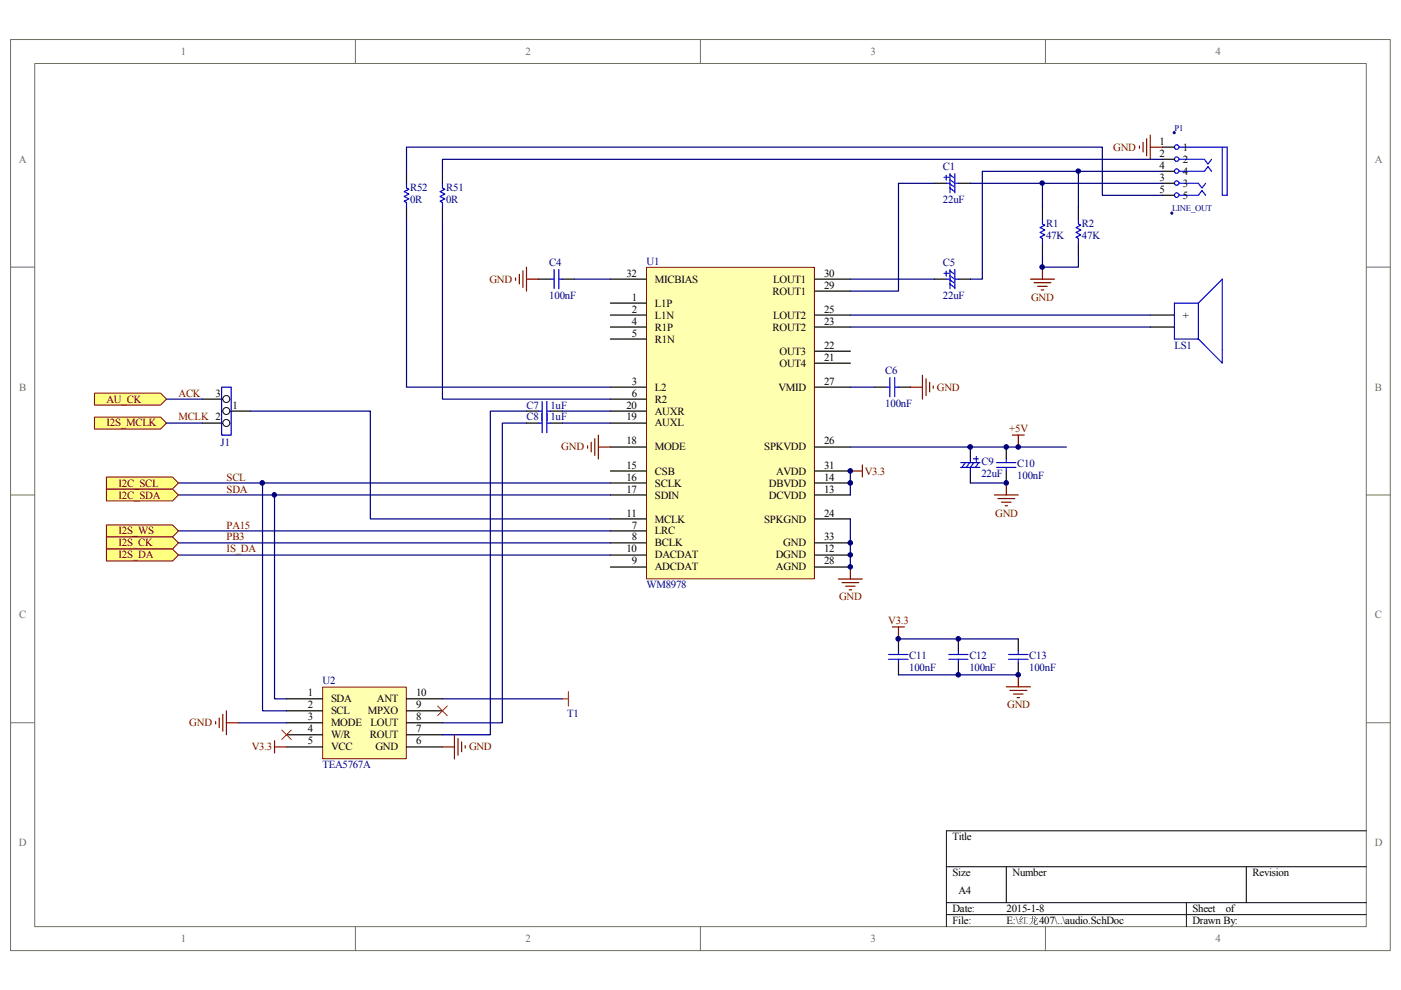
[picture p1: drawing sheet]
<svg xmlns="http://www.w3.org/2000/svg" width="297mm" height="210mm" viewBox="0 0 297 210" stroke-linecap="round" stroke-linejoin="round" font-family="sans-serif">
<path d="M2.2 8.4h292.6v193.1h-292.6z" fill="none" stroke="#706f64" stroke-width=".21"/>
<path d="M7.4 13.5h282.3v183h-282.3z" fill="#fff"/>
<g fill="none" stroke="#706f64" stroke-width=".21">
<path d="M7.4 13.5h282.3v183h-282.3zM75.3 8.3v5.1M148.5 8.3v5.1M221.7 8.3v5.1M2.2 56.6h5.1M289.7 56.6h5.1M2.2 104.9h5.1M289.7 104.9h5.1M2.2 153.2h5.1M289.7 153.2h5.1M75.3 196.5v5.1M148.5 196.5v5.1"/>
<path d="M221.7 196.5v5.1"/>
</g>
<path d="M289.7 176.1h-89v20.4M200.7 183.8h89M200.7 191.4h89M200.7 193.9h89M213.4 183.8v7.6M251.5 191.4v5.1M264.2 183.8v7.6" fill="none" stroke="#000" stroke-width=".21"/>
<path d="M249 64.3h5.1l5.1-5.1v17.8l-5.1-5.1h-5.1zM254.1 64.3v7.6" fill="none" stroke="#00f" stroke-width=".25"/>
<path d="M243.9 66.8h5.1M243.9 69.3h5.1" fill="none" stroke="#000" stroke-width=".25"/>
<path d="M137.1 56.7h35.6v66h-35.6z" fill="#ffffb0"/>
<path d="M137.1 56.7h35.6v66h-35.6z" fill="none" stroke="#800000" stroke-width=".21"/>
<g fill="none" stroke="#000" stroke-width=".25">
<path d="M129.4 59.2h7.7M172.7 59.2h7.6M129.4 64.3h7.7M129.4 66.8h7.7M129.4 69.3h7.7M129.4 71.9h7.7M172.7 66.8h7.6M172.7 69.3h7.6M172.7 77h7.6M172.7 74.5h7.6M172.7 61.7h7.6M129.4 82.1h7.7"/>
<path d="M129.4 84.6h7.7M129.4 99.9h7.7M129.4 94.8h7.7M129.4 89.7h7.7M129.4 87.2h7.7M172.7 82.1h7.6M172.7 99.9h7.6M172.7 94.8h7.6M129.4 112.6h7.7M129.4 115.1h7.7M129.4 117.7h7.7M129.4 110h7.7"/>
<path d="M129.4 104.9h7.7M129.4 102.4h7.7M172.7 115.1h7.6M172.7 117.7h7.6M172.7 110h7.6M172.7 104.9h7.6M172.7 102.4h7.6M129.4 120.2h7.7M172.7 120.2h7.6"/>
</g>
<path d="M180.3 66.8h63.6M180.3 69.3h63.6" fill="none" stroke="#000080" stroke-width=".25"/>
<path d="M68.4 145.7h17.7v15.2h-17.7z" fill="#ffffb0"/>
<path d="M68.4 145.7h17.7v15.2h-17.7z" fill="none" stroke="#800000" stroke-width=".21"/>
<g fill="none" stroke="#000" stroke-width=".25">
<path d="M198.1 38.9h2.6M203.2 38.9h2.5M198.1 59.2h2.6M203.2 59.2h2.5M221 43.9v2.6M221 51.6v2.5M228.6 43.9v2.6M228.6 51.6v2.5M111.6 87.2h2.6M111.6 89.7h2.6M116.7 87.2h2.5M116.7 89.7h2.5"/>
<path d="M60.7 148.2h7.7M60.7 150.7h7.7M60.7 153.2h7.7M60.7 155.8h7.7M60.7 158.4h7.7M86.2 148.2h7.6M86.2 150.7h7.6M86.2 153.2h7.6M86.2 155.8h7.6M86.2 158.4h7.6"/>
</g>
<g fill="none" stroke="#000080" stroke-width=".25">
<path d="M198.1 38.9h-7.6v22.8h-10.2M205.7 38.9h40.8M221 38.9v5M228.6 36.3v7.6M246.5 36.3h-38.2v22.9h-2.6M86.2 46.5v35.6h43.2M93.8 46.5v38.1h35.6M180.3 59.2h17.8M221 54.1v2.5h7.6v-2.5M111.6 87.2h-7.6v68.6h-10.2M111.6 89.7h-5.1v63.5h-12.7M119.2 87.2h10.2"/>
<path d="M119.2 89.7h10.2M37.8 102.4h91.6M37.8 104.9h91.6M55.7 102.4v48.3h5M58.2 104.9v43.3h2.5M50.5 153.2h10.2M93.8 148.2h25.4"/>
</g>
<g fill="none" stroke="#00f" stroke-width=".25">
<path d="M200.1 37.6h1.1M200.6 37.2v1M200.7 38.9h.7M201.4 36.8v4.1M201.4 39.9l1.1 .8M201.4 37.1l1 .7M201.4 38.1l1 .7M201.4 39l1 .7M202.4 36.8v4.1M202.4 38.9h.8M200.1 58h1.1M200.6 57.5v1"/>
<path d="M200.7 59.2h.7M201.4 57.1v4.1M201.4 57.4l1 .8M201.4 58.5l1 .7M201.4 59.4l1 .7M202.4 57.1v4.1M202.4 59.2h.8M221 46.5v1l.5 .3-1 .5 1 .5-1 .5 1 .5-1 .5 .5 .2v1.1M228.6 46.5v1l.5 .3-1 .5 1 .5-1 .5 1 .5-1 .5 .5 .2v1.1M201.4 60.2l1.1 .8M114.2 87.2h.7M114.2 89.7h.7"/>
<path d="M114.9 85.1v6.6M115.9 85.1v6.6M115.9 87.2h.8M115.9 89.7h.8"/>
</g>
<g fill="none" stroke="#800000" stroke-width=".25">
<path d="M218.5 59.2h5.1M219.2 59.9h3.6M221 56.6v2.6M220 60.7h2M220.8 61.5h.5M124.6 94.5v.5M125.3 93.8v2M126.1 93v3.6M126.9 92.2v5.1M126.9 94.8h2.5M45.7 153v.5M46.5 152.2v2.1"/>
<path d="M47.2 151.5v3.5M48 150.7v5.1M48 153.2h2.5M93.8 158.4h2.5M96.3 155.8v5.1M97.1 156.5v3.6M97.9 157.3v2.1M98.6 158.1v.5"/>
</g>
<path d="M59.7 154.8l2.1 2M61.8 154.8l-2.1 2M92.8 149.7l2 2M94.8 149.7l-2 2" fill="none" stroke="#f00" stroke-width=".21"/>
<path d="M119.2 148.2h1.3M120.5 146.6v3.1" fill="none" stroke="#ee0e22" stroke-width=".25"/>
<path d="M22.6 103.7h14l1.2 1.2-1.2 1.3h-14z" fill-rule="evenodd" fill="#ffff80"/>
<path d="M22.6 103.7h14l1.2 1.2-1.2 1.3h-14z" fill="none" stroke="#800000" stroke-width=".21"/>
<path d="M22.6 101.1h14l1.2 1.3-1.2 1.3h-14z" fill-rule="evenodd" fill="#ffff80"/>
<path d="M22.6 101.1h14l1.2 1.3-1.2 1.3h-14z" fill="none" stroke="#800000" stroke-width=".21"/>
<path d="M37.8 112.6h91.6M37.8 115.1h91.6M37.8 117.7h91.6" fill="none" stroke="#000080" stroke-width=".25"/>
<path d="M22.6 111.3h14l1.2 1.3-1.2 1.2h-14z" fill-rule="evenodd" fill="#ffff80"/>
<path d="M22.6 111.3h14l1.2 1.3-1.2 1.2h-14z" fill="none" stroke="#800000" stroke-width=".21"/>
<path d="M22.6 113.8h14l1.2 1.3-1.2 1.3h-14z" fill-rule="evenodd" fill="#ffff80"/>
<path d="M22.6 113.8h14l1.2 1.3-1.2 1.3h-14z" fill="none" stroke="#800000" stroke-width=".21"/>
<path d="M22.6 116.4h14l1.2 1.3-1.2 1.3h-14z" fill-rule="evenodd" fill="#ffff80"/>
<path d="M22.6 116.4h14l1.2 1.3-1.2 1.3h-14z" fill="none" stroke="#800000" stroke-width=".21"/>
<path d="M20 88.4h14l1.3 1.3-1.3 1.3h-14z" fill-rule="evenodd" fill="#ffff80"/>
<path d="M20 88.4h14l1.3 1.3-1.3 1.3h-14z" fill="none" stroke="#800000" stroke-width=".21"/>
<path d="M20 83.4h14l1.3 1.2-1.3 1.3h-14z" fill-rule="evenodd" fill="#ffff80"/>
<path d="M20 83.4h14l1.3 1.2-1.3 1.3h-14z" fill="none" stroke="#800000" stroke-width=".21"/>
<g fill="none" stroke="#000" stroke-width=".25">
<path d="M114.2 59.2h2.5M119.2 59.2h2.6M42.9 84.6h5.9M185.4 82.1h2.5M190.5 82.1h2.5M205.7 94.8v2.5M205.7 99.9v2.5M213.4 94.8v2.5M213.4 99.9v2.5M190.5 135.5v2.5M203.2 135.5v2.5M215.9 135.5v2.5"/>
<path d="M190.5 140.5v2.6M203.2 140.5v2.6M215.9 140.5v2.6"/>
</g>
<g fill="none" stroke="#00f" stroke-width=".25">
<path d="M116.7 59.2h.8M117.5 57.1v4.1M118.5 57.1v4.1M118.5 59.2h.7M187.9 82.1h.8M188.7 80.1v4M189.7 80.1v4M189.7 82.1h.8M203.7 98.1h4.1M203.7 99.1h4.1M204.7 98.1l-.8 1M205.6 98.1l-.7 1"/>
<path d="M205.7 97.3v.8M205.7 99.1v.8M206.4 97.3h1M206.5 98.1l-.7 1M207 96.8v1M207.5 98.1l-.7 1M211.3 98.1h4.1M211.3 99.1h4.1M213.4 97.3v.8M213.4 99.1v.8M188.4 138.8h4.1M188.4 139.8h4.1"/>
<path d="M190.5 138v.8M190.5 139.8v.7M201.2 138.8h4M201.2 139.8h4M203.2 138v.8M203.2 139.8v.7M213.9 138.8h4.1M213.9 139.8h4.1M215.9 138v.8M215.9 139.8v.7"/>
</g>
<path d="M121.8 59.2h7.6M53.1 87.2h25.4v22.8h50.9M180.3 82.1h5.1M180.3 94.8h45.8M180.3 99.9v5M180.3 110v10.2M205.7 102.4h7.7M190.5 135.5h25.4M190.5 143.1h25.4" fill="none" stroke="#000080" stroke-width=".25"/>
<g fill="none" stroke="#800000" stroke-width=".25">
<path d="M109.3 58.9v.5M110.1 58.2v2M110.9 57.4v3.6M111.6 56.6v5.1M111.6 59.2h2.6M195.6 79.5v5.1M180.3 99.9h2.5M182.8 98.6v2.5M193 82.1h2.6M196.3 80.3v3.6M197.1 81.1v2M197.9 81.8v.5"/>
<path d="M214.6 92.2h2.6M215.9 92.2v2.6M210.8 104.9h5.1M211.6 105.7h3.5M212.3 106.5h2.1M213.1 107.2h.5M213.4 102.4v2.5M177.8 122.8h5M178.5 123.5h3.6M179.3 124.3h2M180 125.1h.5M180.3 120.2v2.6"/>
<path d="M189.2 132.9h2.6M190.5 132.9v2.6M213.4 145.6h5.1M214.1 146.4h3.6M214.9 147.2h2M215.6 147.9h.6M215.9 143.1v2.5"/>
</g>
<circle cx="48" cy="84.6" r=".74" fill="#fff"/>
<circle cx="48" cy="84.6" r=".74" fill="none" stroke="#000" stroke-width=".21"/>
<path d="M42.9 89.7h5.9" fill="none" stroke="#000" stroke-width=".25"/>
<circle cx="48" cy="89.7" r=".74" fill="#fff"/>
<circle cx="48" cy="89.7" r=".74" fill="none" stroke="#000" stroke-width=".21"/>
<path d="M47.2 87.2h5.9" fill="none" stroke="#000" stroke-width=".25"/>
<circle cx="48" cy="87.1" r=".74" fill="#fff"/>
<circle cx="48" cy="87.1" r=".74" fill="none" stroke="#000" stroke-width=".21"/>
<g fill="none" stroke="#00f" stroke-width=".25">
<path d="M86.2 38.9v1l.5 .2-1 .5 1 .5-1 .6 1 .5-1 .5 .5 .2v1M93.8 38.9v1l.5 .2-1 .5 1 .5-1 .6 1 .5-1 .5 .5 .2v1M250 36.3h5.4l.7-1 .8 1M250 33.8h5.4l.7 1 .8-1M250 38.9h4.1l.7 1 .8-1M250 31.2h9.2M259.2 31.2h1v10.2h-1zM250 41.4h4.1l.7-1 .8 1M47 82.1h2v10.1h-2z"/>
<circle cx="249.5" cy="31.2" r=".49"/>
<circle cx="249.5" cy="38.8" r=".48"/>
<circle cx="249.5" cy="36.3" r=".48"/>
<circle cx="249.5" cy="33.7" r=".48"/>
<circle cx="249.5" cy="41.4" r=".49"/>
</g>
<path d="M35.3 84.6h7.6M35.3 89.7h7.6" fill="none" stroke="#000080" stroke-width=".25"/>
<path d="M58.2 157.1v2.5M58.2 158.4h2.5" fill="none" stroke="#800000" stroke-width=".25"/>
<path d="M86.2 36.3v2.6M93.8 36.3v2.6M246.5 33.8h2.5M246.5 38.9h2.5M246.5 31.2h2.5M246.5 36.3h2.5M86.2 43.9v2.6M93.8 43.9v2.6M246.5 41.4h2.5" fill="none" stroke="#000" stroke-width=".25"/>
<path d="M248.8 28h.3v.3h-.3z" fill-rule="evenodd" fill="#000080"/>
<path d="M248.8 28h.3v.3h-.3z" fill="none" stroke="#000080" stroke-width=".21"/>
<path d="M248.3 45h.3v.3h-.3z" fill-rule="evenodd" fill="#000080"/>
<path d="M248.3 45h.3v.3h-.3z" fill="none" stroke="#000080" stroke-width=".21"/>
<path d="M241.6 30.9v.6M242.4 30.2v2M243.1 29.4v3.6M243.9 28.7v5.1M243.9 31.2h2.6" fill="none" stroke="#800000" stroke-width=".25"/>
<path d="M86.2 36.3v-5.1h147.5v10.2h12.8M246.5 33.8h-152.7v2.5" fill="none" stroke="#000080" stroke-width=".25"/>
<circle cx="55.6" cy="102.4" r=".49" fill="#000080"/>
<circle cx="55.6" cy="102.4" r=".49" fill="none" stroke="#000080" stroke-width=".21"/>
<circle cx="58.2" cy="104.9" r=".48" fill="#000080"/>
<circle cx="58.2" cy="104.9" r=".48" fill="none" stroke="#000080" stroke-width=".21"/>
<circle cx="180.3" cy="120.2" r=".48" fill="#000080"/>
<circle cx="180.3" cy="120.2" r=".48" fill="none" stroke="#000080" stroke-width=".21"/>
<circle cx="180.3" cy="117.6" r=".48" fill="#000080"/>
<circle cx="180.3" cy="117.6" r=".48" fill="none" stroke="#000080" stroke-width=".21"/>
<circle cx="180.3" cy="115.1" r=".48" fill="#000080"/>
<circle cx="180.3" cy="115.1" r=".48" fill="none" stroke="#000080" stroke-width=".21"/>
<circle cx="180.3" cy="102.4" r=".49" fill="#000080"/>
<circle cx="180.3" cy="102.4" r=".49" fill="none" stroke="#000080" stroke-width=".21"/>
<circle cx="180.3" cy="99.8" r=".49" fill="#000080"/>
<circle cx="180.3" cy="99.8" r=".49" fill="none" stroke="#000080" stroke-width=".21"/>
<circle cx="190.4" cy="135.4" r=".48" fill="#000080"/>
<circle cx="190.4" cy="135.4" r=".48" fill="none" stroke="#000080" stroke-width=".21"/>
<circle cx="203.2" cy="143.1" r=".49" fill="#000080"/>
<circle cx="203.2" cy="143.1" r=".49" fill="none" stroke="#000080" stroke-width=".21"/>
<circle cx="203.2" cy="135.4" r=".49" fill="#000080"/>
<circle cx="203.2" cy="135.4" r=".49" fill="none" stroke="#000080" stroke-width=".21"/>
<circle cx="205.7" cy="94.8" r=".49" fill="#000080"/>
<circle cx="205.7" cy="94.8" r=".49" fill="none" stroke="#000080" stroke-width=".21"/>
<circle cx="213.3" cy="102.4" r=".49" fill="#000080"/>
<circle cx="213.3" cy="102.4" r=".49" fill="none" stroke="#000080" stroke-width=".21"/>
<circle cx="213.3" cy="94.8" r=".49" fill="#000080"/>
<circle cx="213.3" cy="94.8" r=".49" fill="none" stroke="#000080" stroke-width=".21"/>
<circle cx="215.9" cy="143.1" r=".49" fill="#000080"/>
<circle cx="215.9" cy="143.1" r=".49" fill="none" stroke="#000080" stroke-width=".21"/>
<circle cx="215.9" cy="94.8" r=".49" fill="#000080"/>
<circle cx="215.9" cy="94.8" r=".49" fill="none" stroke="#000080" stroke-width=".21"/>
<circle cx="221" cy="56.6" r=".49" fill="#000080"/>
<circle cx="221" cy="56.6" r=".49" fill="none" stroke="#000080" stroke-width=".21"/>
<circle cx="221" cy="38.8" r=".48" fill="#000080"/>
<circle cx="221" cy="38.8" r=".48" fill="none" stroke="#000080" stroke-width=".21"/>
<circle cx="228.6" cy="36.3" r=".48" fill="#000080"/>
<circle cx="228.6" cy="36.3" r=".48" fill="none" stroke="#000080" stroke-width=".21"/>
<g font-size="2.3" fill="#706f64">
<text x="38.3" y="11.6">1</text>
<text x="111.4" y="11.6">2</text>
<text x="184.6" y="11.6">3</text>
<text x="257.7" y="11.6">4</text>
<text x="4" y="34.5">A</text>
<text x="291.5" y="34.5">A</text>
<text x="4.1" y="82.8">B</text>
<text x="291.5" y="82.8">B</text>
<text x="4.1" y="131.1">C</text>
<text x="291.5" y="131.1">C</text>
<text x="4" y="179.4">D</text>
<text x="291.5" y="179.4">D</text>
<text x="38.3" y="199.8">1</text>
<text x="111.4" y="199.8">2</text>
<text x="184.6" y="199.8">3</text>
<text x="257.7" y="199.8">4</text>
</g>
<g font-size="2.3" fill="#800000">
<text x="236" y="32">GND</text>
<text x="103.8" y="59.9">GND</text>
<text x="218.6" y="63.8">GND</text>
<text x="198.6" y="82.8">GND</text>
<text x="22.6" y="85.3">AU_CK</text>
<text x="37.8" y="84.1">ACK</text>
<text x="37.8" y="89.2">MCLK 2</text>
<text x="22.6" y="90.4">I2S_MCLK</text>
<text x="119" y="95.5">GND</text>
<text x="214" y="91.7">+5V</text>
<text x="48" y="101.9">SCL</text>
<text x="183.4" y="100.6">V3.3</text>
<text x="25.1" y="105.7">I2C_SDA</text>
<text x="25.1" y="103.2">I2C_SCL</text>
<text x="48" y="104.4">SDA</text>
<text x="25.1" y="113.3">I2S_WS</text>
<text x="48" y="112.1">PA15</text>
<text x="211" y="109.5">GND</text>
<text x="25.1" y="115.9">I2S_CK</text>
<text x="25.1" y="118.4">I2S_DA</text>
<text x="48" y="114.6">PB3</text>
<text x="48" y="117.1">IS_DA</text>
<text x="177.9" y="127.3">GND</text>
<text x="188.3" y="132.4">V3.3</text>
<text x="40.1" y="154">GND</text>
<text x="213.5" y="150.2">GND</text>
<text x="53.4" y="159.1">V3.3</text>
<text x="99.4" y="159.1">GND</text>
</g>
<g font-size="2.3">
<text x="245.9" y="33.2">2</text>
<text x="245.9" y="30.7">1</text>
<text x="245.9" y="35.8">4</text>
<text x="250.8" y="34.5">2</text>
<text x="250.8" y="32">1</text>
<text x="245.9" y="38.3">3</text>
<text x="245.9" y="40.9">5</text>
<text x="250.8" y="39.6">3</text>
<text x="250.8" y="37">4</text>
<text x="250.8" y="42.1">5</text>
<text x="132.8" y="58.7">32</text>
<text x="138.8" y="59.9">MICBIAS</text>
<text x="163.9" y="59.9">LOUT1</text>
<text x="174.7" y="58.7">30</text>
<text x="133.9" y="63.8">1</text>
<text x="138.8" y="65">L1P</text>
<text x="163.8" y="62.5">ROUT1</text>
<text x="174.7" y="61.2">29</text>
<text x="133.9" y="66.3">2</text>
<text x="133.9" y="68.8">4</text>
<text x="133.9" y="71.4">5</text>
<text x="138.8" y="67.6">L1N</text>
<text x="138.8" y="70.1">R1P</text>
<text x="163.8" y="70.1">ROUT2</text>
<text x="163.9" y="67.6">LOUT2</text>
<text x="174.7" y="68.8">23</text>
<text x="174.7" y="66.3">25</text>
<text x="250.8" y="67.6">+</text>
<text x="138.8" y="72.6">R1N</text>
<text x="165.3" y="77.7">OUT4</text>
<text x="165.3" y="75.2">OUT3</text>
<text x="174.7" y="76.5">21</text>
<text x="174.7" y="73.9">22</text>
<text x="133.9" y="81.5">3</text>
<text x="138.8" y="82.8">L2</text>
<text x="165.1" y="82.8">VMID</text>
<text x="174.7" y="81.5">27</text>
<text x="45.7" y="84.1">3</text>
<text x="49.3" y="86.6">1</text>
<text x="132.8" y="89.2">19</text>
<text x="132.8" y="86.6">20</text>
<text x="133.9" y="84.1">6</text>
<text x="138.8" y="85.3">R2</text>
<text x="138.8" y="87.9">AUXR</text>
<text x="132.8" y="94.2">18</text>
<text x="138.8" y="95.5">MODE</text>
<text x="138.8" y="90.4">AUXL</text>
<text x="162" y="95.5">SPKVDD</text>
<text x="174.7" y="94.2">26</text>
<text x="132.8" y="99.4">15</text>
<text x="132.8" y="101.9">16</text>
<text x="138.8" y="100.6">CSB</text>
<text x="164.5" y="100.6">AVDD</text>
<text x="174.7" y="99.4">31</text>
<text x="174.7" y="101.9">14</text>
<text x="132.8" y="104.4">17</text>
<text x="138.8" y="103.2">SCLK</text>
<text x="138.8" y="105.7">SDIN</text>
<text x="163" y="105.7">DCVDD</text>
<text x="163" y="103.2">DBVDD</text>
<text x="174.7" y="104.4">13</text>
<text x="132.8" y="109.5">11</text>
<text x="133.9" y="112.1">7</text>
<text x="138.8" y="113.3">LRC</text>
<text x="138.8" y="110.8">MCLK</text>
<text x="162" y="110.8">SPKGND</text>
<text x="174.7" y="109.5">24</text>
<text x="132.8" y="117.1">10</text>
<text x="133.9" y="114.6">8</text>
<text x="133.9" y="119.7">9</text>
<text x="138.8" y="115.9">BCLK</text>
<text x="138.8" y="118.4">DACDAT</text>
<text x="164.5" y="118.4">DGND</text>
<text x="166.1" y="115.9">GND</text>
<text x="174.7" y="117.1">12</text>
<text x="174.7" y="119.7">28</text>
<text x="174.7" y="114.6">33</text>
<text x="138.8" y="120.9">ADCDAT</text>
<text x="164.5" y="120.9">AGND</text>
<text x="65.3" y="147.7">1</text>
<text x="70.2" y="148.9">SDA</text>
<text x="79.9" y="148.9">ANT</text>
<text x="88.2" y="147.7">10</text>
<text x="65.3" y="150.2">2</text>
<text x="65.3" y="152.7">3</text>
<text x="65.3" y="155.3">4</text>
<text x="70.2" y="151.5">SCL</text>
<text x="70.2" y="154">MODE</text>
<text x="78" y="151.5">MPXO</text>
<text x="78.5" y="154">LOUT</text>
<text x="88.2" y="155.3">7</text>
<text x="88.2" y="152.7">8</text>
<text x="88.2" y="150.2">9</text>
<text x="65.3" y="157.8">5</text>
<text x="70.2" y="156.5">W/R</text>
<text x="70.2" y="159.1">VCC</text>
<text x="78.4" y="156.5">ROUT</text>
<text x="79.6" y="159.1">GND</text>
<text x="88.2" y="157.8">6</text>
<text x="201.9" y="178.1">Title</text>
<text x="201.9" y="185.8">Size</text>
<text x="214.7" y="185.8">Number</text>
<text x="265.6" y="185.8">Revision</text>
<text x="203.2" y="189.6">A4</text>
<text x="201.9" y="193.4">Date:</text>
<text x="201.9" y="196">File:</text>
<text x="213.4" y="193.4">2015-1-8</text>
<text x="213.4" y="196">E:\红红407\..\audio.SchDoc</text>
<text x="252.8" y="193.4">Sheet</text>
<text x="252.8" y="196">Drawn By:</text>
<text x="259.9" y="193.4">of</text>
</g>
<g font-size="2.3" fill="#000080">
<text x="86.9" y="40.6">R52</text>
<text x="94.6" y="40.6">R51</text>
<text x="199.9" y="36">C1</text>
<text x="86.9" y="43.1">0R</text>
<text x="94.6" y="43.1">0R</text>
<text x="199.9" y="43.1">22uF</text>
<text x="221.8" y="48.2">R1</text>
<text x="221.8" y="50.8">47K</text>
<text x="229.4" y="48.2">R2</text>
<text x="229.4" y="50.8">47K</text>
<text x="116.5" y="56.4">C4</text>
<text x="137.1" y="56.1">U1</text>
<text x="199.9" y="56.4">C5</text>
<text x="116.5" y="63.5">100nF</text>
<text x="199.9" y="63.5">22uF</text>
<text x="249" y="73.9">LS1</text>
<text x="187.7" y="79.2">C6</text>
<text x="111.6" y="86.6">C7</text>
<text x="111.6" y="89.2">C8</text>
<text x="116.7" y="86.6">1uF</text>
<text x="116.7" y="89.2">1uF</text>
<text x="187.7" y="86.4">100nF</text>
<text x="46.8" y="94.5">J1</text>
<text x="208.1" y="98.6">C9</text>
<text x="208.1" y="101.1">22uF</text>
<text x="215.7" y="99.1">C10</text>
<text x="215.7" y="101.6">100nF</text>
<text x="137.1" y="124.8">WM8978</text>
<text x="192.8" y="139.8">C11</text>
<text x="192.8" y="142.3">100nF</text>
<text x="205.5" y="139.8">C12</text>
<text x="205.5" y="142.3">100nF</text>
<text x="218.2" y="139.8">C13</text>
<text x="218.2" y="142.3">100nF</text>
<text x="68.4" y="145.1">U2</text>
<text x="120.3" y="152">T1</text>
<text x="68.4" y="162.9">TEA5767A</text>
</g>
<g font-size="1.8" fill="#000080">
<text x="249" y="27.8">P1</text>
<text x="248.5" y="44.8">LINE_OUT</text>
</g>
</svg>
